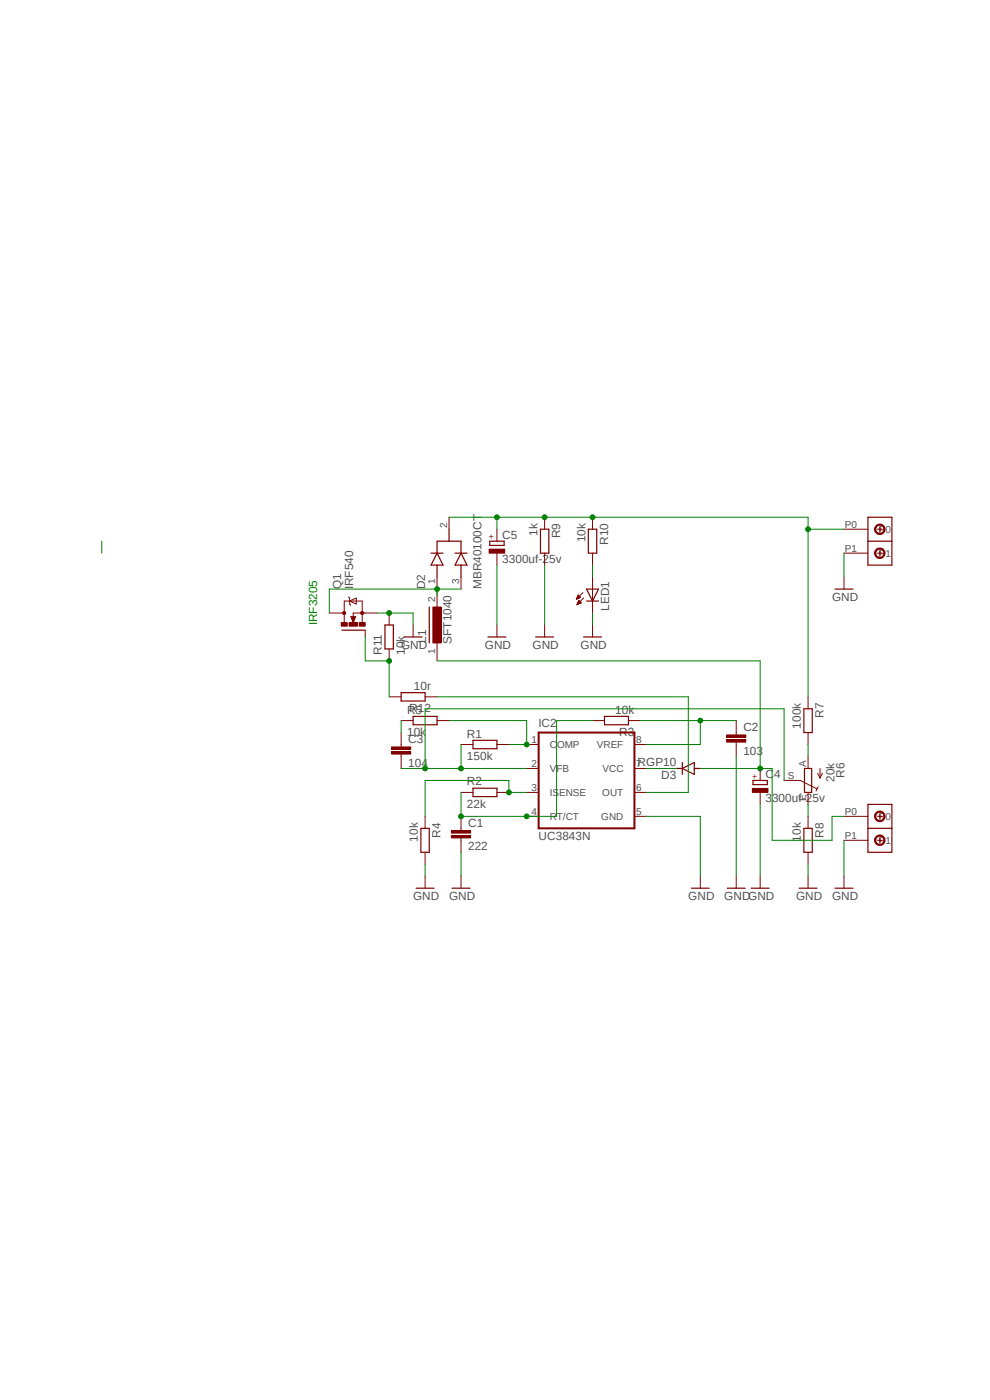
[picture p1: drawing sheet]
<svg xmlns="http://www.w3.org/2000/svg" width="210mm" height="297mm" viewBox="0 0 210 297" stroke-linecap="round" stroke-linejoin="round" font-family="sans-serif">
<path d="M21.5 105.4l167.9 86.2M189.4 105.4l-167.9 86.2" fill="none" stroke="#fff" stroke-width=".21"/>
<path d="M114.3 155.4h20.3v20.3h-20.3z" fill="none" stroke="#800000" stroke-width=".42"/>
<g fill="none" stroke="#800000" stroke-width=".21">
<path d="M97.8 157.9h2.5M105.4 157.9h2.5M111.7 157.9h2.6M125.7 152.9h2.5M133.3 152.9h2.5M134.6 157.9h2.5M97.8 168.1h2.5M97.8 175.7v.5M97.8 177.8v.5M105.4 168.1h2.5M111.7 163h2.6M111.7 168.1h2.6"/>
<path d="M111.7 173.2h2.6M134.6 163h2.5M134.6 168.1h2.5M134.6 173.2h2.5"/>
</g>
<path d="M100.3 157.1h5.1v1.7h-5.1zM128.2 152h5.1v1.8h-5.1zM100.3 167.2h5.1v1.8h-5.1z" fill="none" stroke="#800000" stroke-width=".25"/>
<path d="M95.8 177.2h4v.6h-4z" fill-rule="evenodd" fill="#800000"/>
<path d="M95.8 177.2h4v.6h-4z" fill="none" stroke="#800000" stroke-width=".21"/>
<path d="M95.8 176.2h4v.5h-4z" fill-rule="evenodd" fill="#800000"/>
<path d="M156.2 155.4v.5M156.2 157.4v.5M90.2 173.2v2.5M95.8 176.2h4v.5h-4zM97.8 173.2v2.5M97.8 178.3v2.5M90.2 180.8v2.5M90.2 185.9v2.5M97.8 185.9v2.5" fill="none" stroke="#800000" stroke-width=".21"/>
<path d="M89.3 175.7h1.8v5.1h-1.8zM88.3 188.4h3.8M95.9 188.4h3.8" fill="none" stroke="#800000" stroke-width=".25"/>
<path d="M154.1 156.9h4.1v.5h-4.1z" fill-rule="evenodd" fill="#800000"/>
<path d="M154.1 156.9h4.1v.5h-4.1z" fill="none" stroke="#800000" stroke-width=".21"/>
<path d="M154.1 155.9h4.1v.5h-4.1z" fill-rule="evenodd" fill="#800000"/>
<path d="M85.1 157.9v.6M85.1 160v.5M154.1 155.9h4.1v.5h-4.1zM156.2 152.9v2.5M156.2 157.9v2.6" fill="none" stroke="#800000" stroke-width=".21"/>
<path d="M83.1 159.5h4v.5h-4z" fill-rule="evenodd" fill="#800000"/>
<path d="M83.1 159.5h4v.5h-4z" fill="none" stroke="#800000" stroke-width=".21"/>
<path d="M83.1 158.5h4v.5h-4z" fill-rule="evenodd" fill="#800000"/>
<path d="M83.1 158.5h4v.5h-4zM85.1 155.4v2.5M85.1 152.9h2.5M92.7 152.9h2.5M85.1 160.5v2.5M148.5 185.9v2.5M156.2 185.9v2.5" fill="none" stroke="#800000" stroke-width=".21"/>
<path d="M87.6 152h5.1v1.8h-5.1zM159.7 165.6h3.1v.9h-3.1zM146.6 188.4h3.9M154.3 188.4h3.8" fill="none" stroke="#800000" stroke-width=".25"/>
<path d="M159.6 167.3h3.3v.8h-3.3z" fill-rule="evenodd" fill="#800000"/>
<g fill="none" stroke="#800000" stroke-width=".21">
<path d="M95.2 109.7v2.6M92.7 122.4v2.6M97.8 122.4v2.6M171.4 147.8v2.6M171.4 155.4v2.5M159.6 167.3h3.3v.8h-3.3zM161.2 163v2.6M161.2 168.1v2.5M166.3 165.6h3.5l3.5 1.7M171.4 160.5v2.5M171.4 168.1v2.5M171.4 173.2v2.5"/>
<path d="M173.4 164l.5 1.1M173.6 166.9l-.5 .9M173.9 163v2.1M174.5 164l-.6 1.1M161.2 185.9v2.5M171.4 180.8v2.5M171.4 185.9v2.5"/>
</g>
<g fill="none" stroke="#800000" stroke-width=".25">
<path d="M91.4 117.3h2.6M92.7 117.3v-2.5h5.1v2.5M92.7 117.3l1.3 2.6h-2.6zM92.7 119.9v2.5M95.2 112.3v2.5M96.5 117.3h2.6M97.8 117.3l1.3 2.6h-2.6zM97.8 119.9v2.5M103.9 114.8h3v.9h-3zM170.5 150.4h1.8v5h-1.8zM143.5 163h1.2M144.7 163l2.6-1.2v2.5z"/>
<path d="M144.7 161.8v2.5M147.3 163h1.2M170.5 175.7h1.8v5.1h-1.8zM170.6 163h1.6v5.1h-1.6zM159.3 188.4h3.9M169.5 188.4h3.8"/>
</g>
<path d="M103.8 116.5h3.3v.8h-3.3z" fill-rule="evenodd" fill="#800000"/>
<g fill="none" stroke="#800000" stroke-width=".21">
<path d="M103.8 116.5h3.3v.8h-3.3zM105.4 112.3v2.5M105.4 117.3v2.6M115.5 109.7v2.6M115.5 117.3v2.6M125.7 109.7v2.6M125.7 117.3v2.6M72.4 130h.6M73 132v-4.5h3.8v4.6M73.9 126.6l.3 .3v1.2l.2 .3M74.2 127.5l1.4-.6v1.2zM74.4 130.8h1l-.5 1.3z"/>
<path d="M77.5 133.7v1.4M77.5 130h-2.6v.9M105.4 132.6v2.5M115.5 132.6v2.5M122.3 127.1h.1M122.3 127h.3M122.4 126.9h.4M122.4 126.8h.6M122.4 126.7h.7M122.4 128.3h.1M122.4 128.1h.3M122.5 126.7h.6"/>
<path d="M122.5 128.1h.4M122.5 126.6h.5M122.5 128h.6M122.6 126.5h.3M122.6 127.9h.7M122.6 126.4h.2M122.6 127.8h.6M122.6 126.3h.1M122.6 127.7h.5M122.7 127.6h.3M122.7 127.6h.2M122.8 127.5h.1"/>
<path d="M123.1 126.7l-.5-.5-.3 .9M123.1 126.7l-.8 .4M123.3 127.9l-.5-.5-.4 .9M123.3 127.9l-.9 .4M123.7 125.7l-1.4 1.4M123.8 126.9l-1.4 1.4M125.7 122.4v7.6M125.7 132.6v2.5"/>
</g>
<path d="M114.6 112.3h1.8v5h-1.8zM124.8 112.3h1.8v5h-1.8zM72.5 133.7h5M103.5 135.1h3.8M113.6 135.1h3.8M123.8 135.1h3.8M124.4 125h2.6l-1.3 2.5zM124.4 127.5h2.6" fill="none" stroke="#800000" stroke-width=".25"/>
<path d="M74.7 130.9l.2 .9 .3-.9h-.3v.3" fill="none" stroke="#800000" stroke-width=".34"/>
<path d="M76.6 129.8h.4l.2 .2-.2 .3h-.4z" fill-rule="evenodd" fill="#800000"/>
<path d="M76.6 129.8h.4l.2 .2-.2 .3h-.4z" fill="none" stroke="#800000" stroke-width=".21"/>
<path d="M72.8 129.8h.4l.2 .2-.2 .3h-.4z" fill-rule="evenodd" fill="#800000"/>
<path d="M72.8 129.8h.4l.2 .2-.2 .3h-.4z" fill="none" stroke="#800000" stroke-width=".21"/>
<path d="M76.2 132.1h1.3v.7h-1.3z" fill-rule="evenodd" fill="#800000"/>
<path d="M76.2 132.1h1.3v.7h-1.3z" fill="none" stroke="#800000" stroke-width=".21"/>
<path d="M72.4 132.1h1.3v.7h-1.3z" fill-rule="evenodd" fill="#800000"/>
<path d="M72.4 132.1h1.3v.7h-1.3z" fill="none" stroke="#800000" stroke-width=".21"/>
<path d="M74 132.1h1.8v.7h-1.8z" fill-rule="evenodd" fill="#800000"/>
<path d="M69.8 130h2.6M74 132.1h1.8v.7h-1.8zM77.5 130h2.5M82.5 130v2.6M82.5 137.7v2.5M87.6 132.6v2.5M82.5 147.8h2.6M90.2 147.8h2.5" fill="none" stroke="#800000" stroke-width=".21"/>
<path d="M81.7 132.6h1.7v5.1h-1.7zM85.7 135.1h3.8M91.1 128.8v7.6M85.1 146.9h5.1v1.8h-5.1z" fill="none" stroke="#800000" stroke-width=".25"/>
<path d="M91.8 128.8h1.8v7.6h-1.8z" fill-rule="evenodd" fill="#800000"/>
<path d="M91.8 128.8h1.8v7.6h-1.8zM92.7 125v5M92.7 135.1v5.1M179 173.2h5.1M179 178.3h5.1" fill="none" stroke="#800000" stroke-width=".21"/>
<path d="M184.1 170.6h5.1v10.2h-5.1zM184.1 175.7h5.1" fill="none" stroke="#800000" stroke-width=".25"/>
<path d="M185.8 172.4a1.12 1.12 0 0 1 1.8 .2 1.12 1.12 0 0 1-.7 1.7 1.12 1.12 0 0 1-1.4-1.1h.3a.87 .87 0 0 1 1.1-.9 .87 .87 0 0 1 .4 1.4 .87 .87 0 0 1-1.5-.2v-.3h-.3z" fill-rule="evenodd" fill="#800000"/>
<path d="M185.8 172.4a1.12 1.12 0 0 1 1.8 .2 1.12 1.12 0 0 1-.7 1.7 1.12 1.12 0 0 1-1.4-1.1h.3a.87 .87 0 0 1 1.1-.9 .87 .87 0 0 1 .4 1.4 .87 .87 0 0 1-1.5-.2v-.3h-.3z" fill="none" stroke="#800000" stroke-width=".21"/>
<path d="M185.8 177.5a1.12 1.12 0 0 1 1.8 .2 1.12 1.12 0 0 1-.7 1.6 1.12 1.12 0 0 1-1.4-1h.3a.87 .87 0 0 1 1.1-.9 .87 .87 0 0 1 .4 1.4 .87 .87 0 0 1-1.5-.2v-.3h-.3z" fill-rule="evenodd" fill="#800000"/>
<path d="M179 112.3h5.1M179 117.3h5.1M185.8 177.5a1.12 1.12 0 0 1 1.8 .2 1.12 1.12 0 0 1-.7 1.6 1.12 1.12 0 0 1-1.4-1h.3a.87 .87 0 0 1 1.1-.9 .87 .87 0 0 1 .4 1.4 .87 .87 0 0 1-1.5-.2v-.3h-.3z" fill="none" stroke="#800000" stroke-width=".21"/>
<path d="M184.1 109.7h5.1v10.2h-5.1zM184.1 114.8h5.1M186.2 173.2h.9M186.2 178.3h.9M186.6 172.7v.9M186.6 177.8v.9" fill="none" stroke="#800000" stroke-width=".25"/>
<path d="M185.8 111.5a1.12 1.12 0 0 1 1.8 .3 1.12 1.12 0 0 1-.7 1.6 1.12 1.12 0 0 1-1.4-1.1h.3a.87 .87 0 0 1 1.1-.9 .87 .87 0 0 1 .4 1.4 .87 .87 0 0 1-1.5-.2v-.3h-.3z" fill-rule="evenodd" fill="#800000"/>
<path d="M185.8 111.5a1.12 1.12 0 0 1 1.8 .3 1.12 1.12 0 0 1-.7 1.6 1.12 1.12 0 0 1-1.4-1.1h.3a.87 .87 0 0 1 1.1-.9 .87 .87 0 0 1 .4 1.4 .87 .87 0 0 1-1.5-.2v-.3h-.3z" fill="none" stroke="#800000" stroke-width=".21"/>
<path d="M185.8 116.5a1.12 1.12 0 0 1 1.8 .3 1.12 1.12 0 0 1-.7 1.6 1.12 1.12 0 0 1-1.4-1.1h.3a.87 .87 0 0 1 1.1-.8 .87 .87 0 0 1 .4 1.4 .87 .87 0 0 1-1.5-.2v-.4h-.3z" fill-rule="evenodd" fill="#800000"/>
<path d="M185.8 116.5a1.12 1.12 0 0 1 1.8 .3 1.12 1.12 0 0 1-.7 1.6 1.12 1.12 0 0 1-1.4-1.1h.3a.87 .87 0 0 1 1.1-.8 .87 .87 0 0 1 .4 1.4 .87 .87 0 0 1-1.5-.2v-.4h-.3zM179 122.4v2.6M179 185.9v2.5" fill="none" stroke="#800000" stroke-width=".21"/>
<path d="M186.2 112.3h.9M186.2 117.3h.9M186.6 111.8v.9M186.6 116.9v.9M177.1 125h3.8M177.1 188.4h3.8" fill="none" stroke="#800000" stroke-width=".25"/>
<path d="M97.8 157.9v5.1h13.9M85.1 163h5.1" fill="none" stroke="#008000" stroke-width=".21"/>
<circle cx="97.8" cy="163" r=".51" fill="#008000"/>
<g fill="none" stroke="#008000" stroke-width=".21">
<path d="M97.8 163h-7.6v-12.6h76.1v15.2"/>
<circle cx="97.8" cy="163" r=".51"/>
</g>
<circle cx="90.2" cy="163" r=".51" fill="#008000"/>
<g fill="none" stroke="#008000" stroke-width=".21">
<path d="M95.2 152.9h16.5v5h-3.8"/>
<circle cx="90.2" cy="163" r=".51"/>
</g>
<circle cx="111.7" cy="157.9" r=".51" fill="#008000"/>
<g fill="none" stroke="#008000" stroke-width=".21">
<path d="M118.1 152.9v20.3h-20.3v-5.1"/>
<circle cx="111.7" cy="157.9" r=".51"/>
</g>
<circle cx="111.7" cy="173.2" r=".51" fill="#008000"/>
<circle cx="111.7" cy="173.2" r=".51" fill="none" stroke="#008000" stroke-width=".21"/>
<circle cx="97.8" cy="173.2" r=".51" fill="#008000"/>
<g fill="none" stroke="#008000" stroke-width=".21">
<path d="M105.4 119.9v12.7M115.5 119.9v12.7M80 130h7.6M125.7 130v2.6M118.1 152.9h7.6M137.1 173.2h11.4v12.7M156.2 160.5v25.4M161.2 170.6v15.3M90.2 183.3v2.6M97.8 180.8v5.1M171.4 183.3v2.6"/>
<circle cx="97.8" cy="173.2" r=".51"/>
</g>
<circle cx="82.5" cy="130" r=".51" fill="#008000"/>
<g fill="none" stroke="#008000" stroke-width=".21">
<path d="M179 117.3v5.1M87.6 130v2.6M85.1 152.9v2.5M137.1 163h6.4M148.5 163h12.7M179 178.3v7.6"/>
<circle cx="82.5" cy="130" r=".51"/>
</g>
<circle cx="161.2" cy="163" r=".51" fill="#008000"/>
<g fill="none" stroke="#008000" stroke-width=".21">
<path d="M97.8 125h-5.1v1.2M92.7 140.2h68.5v22.8h2.6v15.3h12.7v-5.1h2.5M171.4 157.9v2.6M171.4 170.6v2.6"/>
<circle cx="161.2" cy="163" r=".51"/>
</g>
<circle cx="92.7" cy="125" r=".51" fill="#008000"/>
<g fill="none" stroke="#008000" stroke-width=".21">
<path d="M95.2 109.7h10.2v2.6M125.7 109.7h45.7v38.1M92.7 125h-22.9v5"/>
<circle cx="92.7" cy="125" r=".51"/>
</g>
<circle cx="105.4" cy="109.7" r=".51" fill="#008000"/>
<g fill="none" stroke="#008000" stroke-width=".21">
<path d="M105.4 109.7h20.3"/>
<circle cx="105.4" cy="109.7" r=".51"/>
</g>
<circle cx="115.5" cy="109.7" r=".51" fill="#008000"/>
<circle cx="115.5" cy="109.7" r=".51" fill="none" stroke="#008000" stroke-width=".21"/>
<circle cx="125.7" cy="109.7" r=".51" fill="#008000"/>
<g fill="none" stroke="#008000" stroke-width=".21">
<path d="M171.4 112.3h7.6"/>
<circle cx="125.7" cy="109.7" r=".51"/>
</g>
<circle cx="171.4" cy="112.3" r=".51" fill="#008000"/>
<g fill="none" stroke="#008000" stroke-width=".21">
<path d="M125.7 119.9v2.5M77.5 135.1v5.1h5v7.6M92.7 147.8h53.3v20.3h-8.9"/>
<circle cx="171.4" cy="112.3" r=".51"/>
</g>
<circle cx="82.5" cy="140.2" r=".51" fill="#008000"/>
<g fill="none" stroke="#008000" stroke-width=".21">
<path d="M21.6 114.8v2.5M111.7 168.1h-3.8v-2.5h-17.7v7.6"/>
<circle cx="82.5" cy="140.2" r=".51"/>
</g>
<circle cx="107.9" cy="168.1" r=".51" fill="#008000"/>
<g fill="none" stroke="#008000" stroke-width=".21">
<path d="M135.8 152.9h20.4M148.5 152.9v5h-11.4"/>
<circle cx="107.9" cy="168.1" r=".51"/>
</g>
<circle cx="148.5" cy="152.9" r=".51" fill="#008000"/>
<circle cx="148.5" cy="152.9" r=".51" fill="none" stroke="#008000" stroke-width=".21"/>
<g font-size="2.5" fill="#505050">
<text x="114" y="113.7" transform="rotate(-90 114 113.7)">1k</text>
<text x="106.6" y="119.4">3300uf-25v</text>
<text x="106.6" y="114.3">C5</text>
<text x="118.8" y="114.2" transform="rotate(-90 118.8 114.2)">R9</text>
<text x="124.2" y="115.1" transform="rotate(-90 124.2 115.1)">10k</text>
<text x="129" y="115.6" transform="rotate(-90 129 115.6)">R10</text>
<text x="72.4" y="125" transform="rotate(-90 72.4 125)">Q1</text>
<text x="74.9" y="125" transform="rotate(-90 74.9 125)">IRF540</text>
<text x="90.2" y="125" transform="rotate(-90 90.2 125)">D2</text>
<text x="102.1" y="125" transform="rotate(-90 102.1 125)">MBR40100CT</text>
<text x="129.2" y="129.5" transform="rotate(-90 129.2 129.5)">LED1</text>
<text x="176.5" y="127.5">GND</text>
<text x="85.1" y="137.7">GND</text>
<text x="90.4" y="136.4" transform="rotate(-90 90.4 136.4)">L1</text>
<text x="95.8" y="136.5" transform="rotate(-90 95.8 136.5)">SFT1040</text>
<text x="102.9" y="137.7">GND</text>
<text x="113" y="137.7">GND</text>
<text x="123.1" y="137.7">GND</text>
<text x="81" y="138.9" transform="rotate(-90 81 138.9)">R11</text>
<text x="85.9" y="138.9" transform="rotate(-90 85.9 138.9)">10k</text>
<text x="87.8" y="146.3">10r</text>
<text x="86.4" y="151.4">R5</text>
<text x="86.8" y="151.1">R12</text>
<text x="114.3" y="154.1">IC2</text>
<text x="130.5" y="151.4">10k</text>
<text x="157.7" y="155">C2</text>
<text x="169.9" y="154.6" transform="rotate(-90 169.9 154.6)">100k</text>
<text x="174.7" y="152.3" transform="rotate(-90 174.7 152.3)">R7</text>
<text x="86.4" y="156.2">10k</text>
<text x="86.6" y="157.6">C3</text>
<text x="99.1" y="161.2">150k</text>
<text x="99.1" y="156.5">R1</text>
<text x="131.4" y="156.2">R3</text>
<text x="157.7" y="160.1">103</text>
<text x="86.6" y="162.6">104</text>
<text x="99.1" y="166.6">R2</text>
<text x="135.3" y="162.5">RGP10</text>
<text x="140.3" y="165.3">D3</text>
<text x="162.4" y="165.1">C4</text>
<text x="177" y="165.8" transform="rotate(-90 177 165.8)">20k</text>
<text x="179.2" y="165" transform="rotate(-90 179.2 165)">R6</text>
<text x="99.1" y="171.4">22k</text>
<text x="162.4" y="170.2">3300uf-25v</text>
<text x="88.6" y="178.5" transform="rotate(-90 88.6 178.5)">10k</text>
<text x="93.4" y="177.7" transform="rotate(-90 93.4 177.7)">R4</text>
<text x="99.3" y="175.3">C1</text>
<text x="114.3" y="178.3">UC3843N</text>
<text x="169.9" y="178.5" transform="rotate(-90 169.9 178.5)">10k</text>
<text x="174.7" y="177.7" transform="rotate(-90 174.7 177.7)">R8</text>
<text x="99.3" y="180.4">222</text>
<text x="87.6" y="191">GND</text>
<text x="95.3" y="191">GND</text>
<text x="146" y="191">GND</text>
<text x="153.6" y="191">GNDGND</text>
<text x="168.9" y="191">GND</text>
<text x="176.5" y="191">GND</text>
</g>
<text font-size="2.5" fill="#008000" x="67.3" y="132.6" transform="rotate(-90 67.3 132.6)">IRF3205</text>
<g font-size="2.1" fill="#505050">
<text x="94.9" y="111.9" transform="rotate(-90 94.9 111.9)">2</text>
<text x="179.2" y="111.9">P0</text>
<text x="186.4" y="113">P0</text>
<text x="179.2" y="117">P1</text>
<text x="186.4" y="118.1">P1</text>
<text x="92.3" y="124" transform="rotate(-90 92.3 124)">1</text>
<text x="97.4" y="124" transform="rotate(-90 97.4 124)">3</text>
<text x="92.3" y="127.7" transform="rotate(-90 92.3 127.7)">2</text>
<text x="92.3" y="138.6" transform="rotate(-90 92.3 138.6)">1</text>
<text x="112.7" y="157.6">1</text>
<text x="116.6" y="158.7">COMP</text>
<text x="126.6" y="158.7">VREF</text>
<text x="135" y="157.6">8</text>
<text x="112.7" y="162.7">2</text>
<text x="112.7" y="167.8">3</text>
<text x="116.6" y="163.8">VFB</text>
<text x="127.8" y="163.8">VCC</text>
<text x="135" y="167.8">6</text>
<text x="135" y="162.7">7</text>
<text x="167.1" y="165.2">S</text>
<text x="171" y="162.7" transform="rotate(-90 171 162.7)">A</text>
<text x="112.7" y="172.8">4</text>
<text x="116.6" y="168.9">ISENSE</text>
<text x="116.6" y="173.9">RT/CT</text>
<text x="127.6" y="173.9">GND</text>
<text x="127.8" y="168.9">OUT</text>
<text x="135" y="172.8">5</text>
<text x="171" y="169.9" transform="rotate(-90 171 169.9)">E</text>
<text x="179.2" y="172.8">P0</text>
<text x="186.4" y="173.9">P0</text>
<text x="179.2" y="177.9">P1</text>
<text x="186.4" y="179">P1</text>
</g>
<g font-size="1.8" fill="#800000">
<text x="104.8" y="114.4" transform="rotate(-90 104.8 114.4)">+</text>
<text x="160.7" y="165.2" transform="rotate(-90 160.7 165.2)">+</text>
</g>
</svg>
